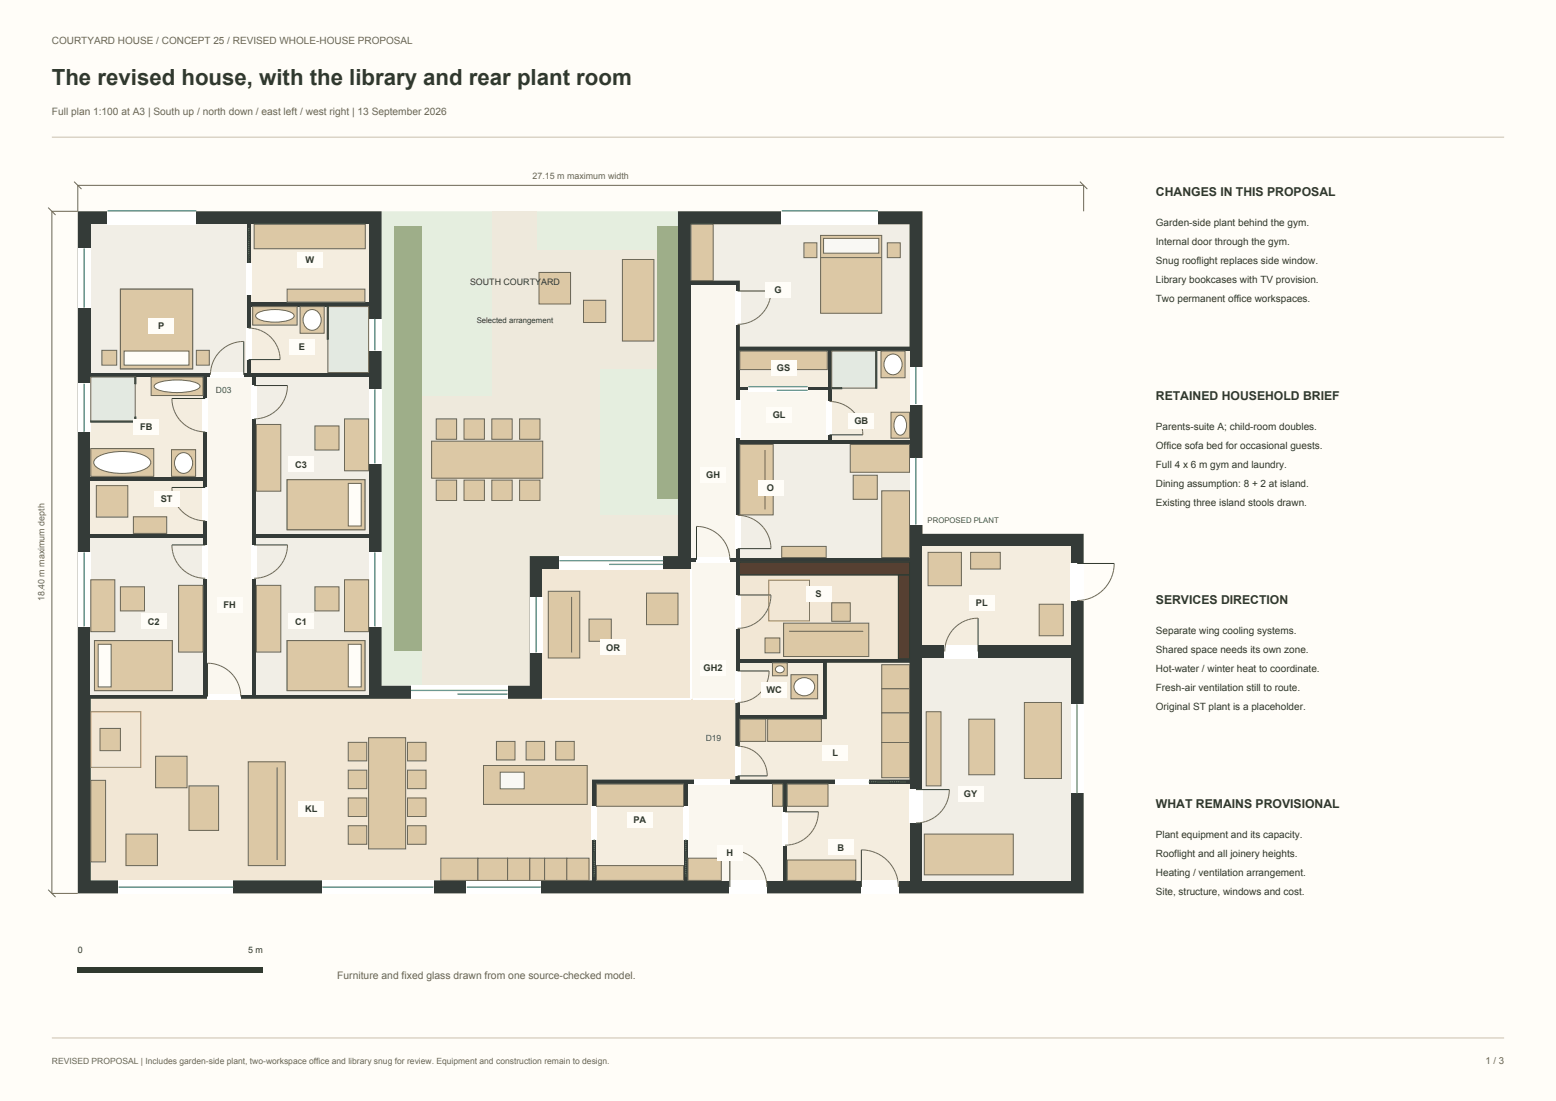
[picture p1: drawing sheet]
<svg xmlns="http://www.w3.org/2000/svg" width="420mm" height="297mm" viewBox="0 0 420 297" stroke-linecap="round" stroke-linejoin="round" font-family="sans-serif">
<path d="M0 0h420v297h-420z" fill-rule="evenodd" fill="#fffdf8"/>
<path d="M14 37h392M14 280h392" fill="none" stroke="#c9c0af" stroke-width=".27"/>
<path d="M103 57h80v93h-40v35h-40z" fill-rule="evenodd" fill="#e5eedf"/>
<g fill="#eee9dc">
<path d="M114 107h48v43h-48z" fill-rule="evenodd"/>
<path d="M114 150h29v35h-29z" fill-rule="evenodd"/>
<path d="M143 139h40v11h-40z" fill-rule="evenodd"/>
<path d="M142 67.5h35.5v32h-35.5z" fill-rule="evenodd"/>
<path d="M150 99.5h12v7.5h-12z" fill-rule="evenodd"/>
<path d="M133 57h12v50h-12z" fill-rule="evenodd"/>
<path d="M133 94.5h29v12.5h-29z" fill-rule="evenodd"/>
</g>
<g fill="#9eae89">
<path d="M106.5 61h7.5v114.5h-7.5z" fill-rule="evenodd"/>
<path d="M177.5 61h5.5v73.5h-5.5z" fill-rule="evenodd"/>
</g>
<g fill="#dcc8a5" stroke="#6a6656" stroke-width=".27">
<path d="M116.5 119h30v10h-30z" fill-rule="evenodd"/>
<path d="M117.7 113h5.5v5.5h-5.5z" fill-rule="evenodd"/>
<path d="M117.7 129.5h5.5v5.5h-5.5z" fill-rule="evenodd"/>
<path d="M125.3 113h5.5v5.5h-5.5z" fill-rule="evenodd"/>
<path d="M125.3 129.5h5.5v5.5h-5.5z" fill-rule="evenodd"/>
<path d="M132.7 113h5.5v5.5h-5.5z" fill-rule="evenodd"/>
<path d="M132.7 129.5h5.5v5.5h-5.5z" fill-rule="evenodd"/>
<path d="M140.3 113h5.5v5.5h-5.5z" fill-rule="evenodd"/>
<path d="M140.3 129.5h5.5v5.5h-5.5z" fill-rule="evenodd"/>
<path d="M168 70h8.5v22h-8.5z" fill-rule="evenodd"/>
<path d="M145.5 73.5h8.5v8.5h-8.5z" fill-rule="evenodd"/>
<path d="M157.5 81h6v6h-6z" fill-rule="evenodd"/>
</g>
<path d="M21 57h82v128h40v-35h40v-93h66v87h43.5v97h-271.5z" fill-rule="evenodd" fill="#343b38"/>
<path d="M24.5 60.5h42v40h-42z" fill-rule="evenodd" fill="#f1eee6"/>
<g fill="#f4eddf">
<path d="M67.7 60.5h31.8v21h-31.8z" fill-rule="evenodd"/>
<path d="M67.7 82.7h31.8v17.8h-31.8z" fill-rule="evenodd"/>
<path d="M24.5 101.7h30.3v26.8h-30.3z" fill-rule="evenodd"/>
<path d="M24.5 129.7h30.3v14.2h-30.3z" fill-rule="evenodd"/>
</g>
<g fill="#f1eee6">
<path d="M69.2 101.7h30.3v42.2h-30.3z" fill-rule="evenodd"/>
<path d="M24.5 145.1h30.3v42.2h-30.3z" fill-rule="evenodd"/>
<path d="M69.2 145.1h30.3v42.2h-30.3z" fill-rule="evenodd"/>
</g>
<path d="M56 101.7h12v85.6h-12z" fill-rule="evenodd" fill="#faf7ef"/>
<path d="M186.5 60.5h59v33h-45.8v-17.8h-13.2z" fill-rule="evenodd" fill="#f1eee6"/>
<g fill="#f4eddf">
<path d="M199.7 94.7h23.6v9.5h-23.6z" fill-rule="evenodd"/>
<path d="M224.5 94.7h21v24h-21z" fill-rule="evenodd"/>
</g>
<path d="M199.7 105.4h23.6v13.3h-23.6z" fill-rule="evenodd" fill="#faf7ef"/>
<path d="M199.7 119.9h45.8v30.5h-45.8z" fill-rule="evenodd" fill="#f1eee6"/>
<path d="M199.7 151.6h45.8v26h-45.8z" fill-rule="evenodd" fill="#f2e7d5"/>
<path d="M186.5 76.9h12v73.5h-12z" fill-rule="evenodd" fill="#faf7ef"/>
<g fill="#f4eddf">
<path d="M161 211.5h23.5v26h-23.5z" fill-rule="evenodd"/>
<path d="M199.7 194h23.5v-15.2h22.3v31.5h-45.8z" fill-rule="evenodd"/>
<path d="M212.5 211.5h33v26h-33z" fill-rule="evenodd"/>
</g>
<path d="M185.7 211.5h25.6v26h-25.6z" fill-rule="evenodd" fill="#faf7ef"/>
<path d="M199.7 178.8h22.3v14h-22.3z" fill-rule="evenodd" fill="#f4eddf"/>
<path d="M146.5 153.5h40v35h-40z" fill-rule="evenodd" fill="#f2e7d5"/>
<path d="M249 177.5h40v60h-40z" fill-rule="evenodd" fill="#f1eee6"/>
<path d="M24.5 188.5h174v21.8h-38.7v27.2h-135.3z" fill-rule="evenodd" fill="#f2e7d5"/>
<path d="M186.5 151.6h12v36.9h-12z" fill-rule="evenodd" fill="#faf7ef"/>
<path d="M249 147.5h40v26.5h-40z" fill-rule="evenodd" fill="#f4eddf"/>
<path d="M56.8 100.4h9v1.4h-9z" fill-rule="evenodd" fill="#fff"/>
<path d="M65.8 92.1v9" fill="none" stroke="#30392f" stroke-width=".27"/>
<path d="M65.8 92.1a9 9 0 0 0-9 9" fill="none" stroke="#6a6656" stroke-width=".27"/>
<path d="M66.4 71h1.4v8.5h-1.4z" fill-rule="evenodd" fill="#fff"/>
<path d="M67.1 61.5v9.5" fill="none" stroke="#168271" stroke-width=".4" stroke-dasharray=".4 .2" stroke-linecap="butt"/>
<path d="M66.4 88.5h1.4v8.5h-1.4z" fill-rule="evenodd" fill="#fff"/>
<path d="M67.1 97h8.5" fill="none" stroke="#30392f" stroke-width=".27"/>
<path d="M67.1 88.5a8.5 8.5 0 0 1 8.5 8.5" fill="none" stroke="#6a6656" stroke-width=".27"/>
<path d="M54.7 107.5h1.4v9h-1.4z" fill-rule="evenodd" fill="#fff"/>
<path d="M46.4 107.5h9" fill="none" stroke="#30392f" stroke-width=".27"/>
<path d="M46.4 107.5a9 9 0 0 0 9 9" fill="none" stroke="#6a6656" stroke-width=".27"/>
<path d="M54.7 131.5h1.4v9h-1.4z" fill-rule="evenodd" fill="#fff"/>
<path d="M46.4 131.5h9" fill="none" stroke="#30392f" stroke-width=".27"/>
<path d="M46.4 131.5a9 9 0 0 0 9 9" fill="none" stroke="#6a6656" stroke-width=".27"/>
<path d="M67.9 104h1.4v9h-1.4z" fill-rule="evenodd" fill="#fff"/>
<path d="M68.6 104h9" fill="none" stroke="#30392f" stroke-width=".27"/>
<path d="M77.6 104a9 9 0 0 1-9 9" fill="none" stroke="#6a6656" stroke-width=".27"/>
<path d="M54.7 147h1.4v9h-1.4z" fill-rule="evenodd" fill="#fff"/>
<path d="M46.4 147h9" fill="none" stroke="#30392f" stroke-width=".27"/>
<path d="M46.4 147a9 9 0 0 0 9 9" fill="none" stroke="#6a6656" stroke-width=".27"/>
<path d="M67.9 147h1.4v9h-1.4z" fill-rule="evenodd" fill="#fff"/>
<path d="M68.6 147h9" fill="none" stroke="#30392f" stroke-width=".27"/>
<path d="M77.6 147a9 9 0 0 1-9 9" fill="none" stroke="#6a6656" stroke-width=".27"/>
<path d="M56 187.2h9v1.4h-9z" fill-rule="evenodd" fill="#fff"/>
<path d="M56 178.9v9" fill="none" stroke="#30392f" stroke-width=".27"/>
<path d="M56 178.9a9 9 0 0 1 9 9" fill="none" stroke="#6a6656" stroke-width=".27"/>
<path d="M198.4 78.5h1.4v9h-1.4z" fill-rule="evenodd" fill="#fff"/>
<path d="M199.1 78.5h9" fill="none" stroke="#30392f" stroke-width=".27"/>
<path d="M208.1 78.5a9 9 0 0 1-9 9" fill="none" stroke="#6a6656" stroke-width=".27"/>
<g fill="#fff">
<path d="M198.4 108h1.4v10h-1.4z" fill-rule="evenodd"/>
<path d="M202 104.1h16v1.4h-16z" fill-rule="evenodd"/>
</g>
<path d="M202 104.3h16M209.7 105.3h8.3" fill="none" stroke="#498780" stroke-width=".35"/>
<path d="M223.2 108.3h1.4v9h-1.4z" fill-rule="evenodd" fill="#fff"/>
<path d="M223.9 117.3h9" fill="none" stroke="#30392f" stroke-width=".27"/>
<path d="M223.9 108.3a9 9 0 0 1 9 9" fill="none" stroke="#6a6656" stroke-width=".27"/>
<path d="M198.4 139h1.4v9h-1.4z" fill-rule="evenodd" fill="#fff"/>
<path d="M199.1 148h9" fill="none" stroke="#30392f" stroke-width=".27"/>
<path d="M199.1 139a9 9 0 0 1 9 9" fill="none" stroke="#6a6656" stroke-width=".27"/>
<path d="M198.4 160.5h1.4v9h-1.4z" fill-rule="evenodd" fill="#fff"/>
<path d="M199.1 160.5h9" fill="none" stroke="#30392f" stroke-width=".27"/>
<path d="M208.1 160.5a9 9 0 0 1-9 9" fill="none" stroke="#6a6656" stroke-width=".27"/>
<g fill="#fff">
<path d="M187 188.3h11v.3h-11z" fill-rule="evenodd"/>
<path d="M159.7 217.5h1.4v9h-1.4z" fill-rule="evenodd"/>
</g>
<path d="M160.4 226.5v10" fill="none" stroke="#168271" stroke-width=".4" stroke-dasharray=".4 .2" stroke-linecap="butt"/>
<path d="M184.4 217.5h1.4v9h-1.4z" fill-rule="evenodd" fill="#fff"/>
<path d="M185.1 226.5v10" fill="none" stroke="#168271" stroke-width=".4" stroke-dasharray=".4 .2" stroke-linecap="butt"/>
<path d="M225.5 210.2h9v1.4h-9z" fill-rule="evenodd" fill="#fff"/>
<path d="M234.5 210.9h10" fill="none" stroke="#168271" stroke-width=".4" stroke-dasharray=".4 .2" stroke-linecap="butt"/>
<path d="M211.2 219h1.4v9h-1.4z" fill-rule="evenodd" fill="#fff"/>
<path d="M211.9 219h9" fill="none" stroke="#30392f" stroke-width=".27"/>
<path d="M220.9 219a9 9 0 0 1-9 9" fill="none" stroke="#6a6656" stroke-width=".27"/>
<g fill="#fff">
<path d="M187.5 210.2h9.5v1.4h-9.5z" fill-rule="evenodd"/>
<path d="M198.4 181h1.4v8.5h-1.4z" fill-rule="evenodd"/>
</g>
<path d="M199.1 181h8.5" fill="none" stroke="#30392f" stroke-width=".27"/>
<path d="M207.6 181a8.5 8.5 0 0 1-8.5 8.5" fill="none" stroke="#6a6656" stroke-width=".27"/>
<path d="M197 237.4h10v3.7h-10z" fill-rule="evenodd" fill="#fff"/>
<path d="M197 229.3v9.9" fill="none" stroke="#30392f" stroke-width=".27"/>
<path d="M197 229.3a10 10 0 0 1 10 9.9" fill="none" stroke="#6a6656" stroke-width=".27"/>
<path d="M232.5 237.4h10v3.7h-10z" fill-rule="evenodd" fill="#fff"/>
<path d="M232.5 229.3v9.9" fill="none" stroke="#30392f" stroke-width=".27"/>
<path d="M232.5 229.3a10 10 0 0 1 10 9.9" fill="none" stroke="#6a6656" stroke-width=".27"/>
<path d="M111 184.9h26v3.7h-26z" fill-rule="evenodd" fill="#fff"/>
<path d="M111 186.3h26M123.5 187.2h13.5" fill="none" stroke="#498780" stroke-width=".35"/>
<g fill="#fff">
<path d="M146.5 188.3h40v.3h-40z" fill-rule="evenodd"/>
<path d="M186.3 153.5h.3v35h-.3z" fill-rule="evenodd"/>
<path d="M151 149.9h28v3.7h-28z" fill-rule="evenodd"/>
</g>
<path d="M151 151.3h28M164.4 152.2h14.6" fill="none" stroke="#498780" stroke-width=".35"/>
<path d="M245.4 213h3.7v9h-3.7z" fill-rule="evenodd" fill="#fff"/>
<path d="M247.2 213h9.1" fill="none" stroke="#30392f" stroke-width=".27"/>
<path d="M256.3 213a9 9 0 0 1-9.1 9" fill="none" stroke="#6a6656" stroke-width=".27"/>
<path d="M188 150.3h9v1.4h-9z" fill-rule="evenodd" fill="#fff"/>
<path d="M188 142v9" fill="none" stroke="#30392f" stroke-width=".27"/>
<path d="M188 142a9 9 0 0 1 9 9" fill="none" stroke="#6a6656" stroke-width=".27"/>
<path d="M198.4 201.3h1.4v8h-1.4z" fill-rule="evenodd" fill="#fff"/>
<path d="M199.1 209.3h8" fill="none" stroke="#30392f" stroke-width=".27"/>
<path d="M199.1 201.3a8 8 0 0 1 8 8" fill="none" stroke="#6a6656" stroke-width=".27"/>
<path d="M255 173.9h9v3.7h-9z" fill-rule="evenodd" fill="#fff"/>
<path d="M264 166.8v8.9" fill="none" stroke="#30392f" stroke-width=".27"/>
<path d="M264 166.8a9 9 0 0 0-9 8.9" fill="none" stroke="#6a6656" stroke-width=".27"/>
<path d="M288.9 152h3.7v10h-3.7z" fill-rule="evenodd" fill="#fff"/>
<path d="M290.7 152h10.1" fill="none" stroke="#30392f" stroke-width=".27"/>
<path d="M300.8 152a10 10 0 0 1-10.1 10" fill="none" stroke="#6a6656" stroke-width=".27"/>
<path d="M29 56.9h24v3.6h-24z" fill-rule="evenodd" fill="#fff"/>
<path d="M29 56.9h24" fill="none" stroke="#498780" stroke-width=".35"/>
<path d="M21 67h3.5v16h-3.5z" fill-rule="evenodd" fill="#fff"/>
<path d="M22.7 67v16" fill="none" stroke="#498780" stroke-width=".35"/>
<path d="M99.5 86h3.5v8.5h-3.5z" fill-rule="evenodd" fill="#fff"/>
<path d="M101.2 86v8.5" fill="none" stroke="#498780" stroke-width=".35"/>
<path d="M21 103.5h3.5v13h-3.5z" fill-rule="evenodd" fill="#fff"/>
<path d="M22.7 103.5v13" fill="none" stroke="#498780" stroke-width=".35"/>
<path d="M21 149h3.5v20h-3.5z" fill-rule="evenodd" fill="#fff"/>
<path d="M22.7 149v20" fill="none" stroke="#498780" stroke-width=".35"/>
<path d="M99.5 105h3.5v20h-3.5z" fill-rule="evenodd" fill="#fff"/>
<path d="M101.2 105v20" fill="none" stroke="#498780" stroke-width=".35"/>
<path d="M99.5 149h3.5v20h-3.5z" fill-rule="evenodd" fill="#fff"/>
<path d="M101.2 149v20" fill="none" stroke="#498780" stroke-width=".35"/>
<path d="M211 56.9h26v3.6h-26z" fill-rule="evenodd" fill="#fff"/>
<path d="M211 56.9h26" fill="none" stroke="#498780" stroke-width=".35"/>
<path d="M245.5 99h3.5v10h-3.5z" fill-rule="evenodd" fill="#fff"/>
<path d="M247.2 99v10" fill="none" stroke="#498780" stroke-width=".35"/>
<path d="M245.5 123.5h3.5v18h-3.5z" fill-rule="evenodd" fill="#fff"/>
<path d="M247.2 123.5v18" fill="none" stroke="#498780" stroke-width=".35"/>
<path d="M289 190h3.5v24h-3.5z" fill-rule="evenodd" fill="#fff"/>
<path d="M290.7 190v24" fill="none" stroke="#498780" stroke-width=".35"/>
<path d="M143 161h3.5v15h-3.5z" fill-rule="evenodd" fill="#fff"/>
<path d="M144.7 161v15" fill="none" stroke="#498780" stroke-width=".35"/>
<path d="M32 237.5h31v3.6h-31z" fill-rule="evenodd" fill="#fff"/>
<path d="M32 239.3h31" fill="none" stroke="#498780" stroke-width=".35"/>
<path d="M87 237.5h30v3.6h-30z" fill-rule="evenodd" fill="#fff"/>
<path d="M87 239.3h30" fill="none" stroke="#498780" stroke-width=".35"/>
<path d="M126 237.5h20v3.6h-20z" fill-rule="evenodd" fill="#fff"/>
<path d="M126 239.3h20" fill="none" stroke="#498780" stroke-width=".35"/>
<path d="M213.5 182h7.2v6.5h-7.2z" fill-rule="evenodd" fill="#dcc8a5" stroke="#6a6656" stroke-width=".27"/>
<path d="M214.9 183.7a2.8 2.8 0 0 1 3.2-.7 2.8 2.8 0 0 1 1.7 2.8 2.86 2.86 0 0 1-3 1.9 2.86 2.86 0 0 1-2.5-2.5l.1-.5z" fill-rule="evenodd" fill="#fff" stroke="#6a6656" stroke-width=".27"/>
<path d="M208.5 178.8h4v3.5h-4z" fill-rule="evenodd" fill="#dcc8a5" stroke="#6a6656" stroke-width=".27"/>
<path d="M209.5 180a1.12 1.12 0 0 1 1.5-.4 1.12 1.12 0 0 1 .5 1.5 1.12 1.12 0 0 1-1.5 .4 1.12 1.12 0 0 1-.5-1.5z" fill-rule="evenodd" fill="#fff" stroke="#6a6656" stroke-width=".27"/>
<g fill="#dcc8a5" stroke="#6a6656" stroke-width=".27">
<path d="M24.5 210.5h4v22h-4z" fill-rule="evenodd"/>
<path d="M27 196.5h5.5v6h-5.5z" fill-rule="evenodd"/>
<path d="M67 205.5h10v28h-10z" fill-rule="evenodd"/>
</g>
<path d="M74.8 207v25" fill="none" stroke="#6a6656" stroke-width=".27"/>
<g fill="#dcc8a5" stroke="#6a6656" stroke-width=".27">
<path d="M42 204h8.5v8.5h-8.5z" fill-rule="evenodd"/>
<path d="M34 225h8.5v8.5h-8.5z" fill-rule="evenodd"/>
<path d="M51 212h8v12h-8z" fill-rule="evenodd"/>
<path d="M99.5 199h10v30h-10z" fill-rule="evenodd"/>
<path d="M94 200.3h5v5h-5z" fill-rule="evenodd"/>
<path d="M110 200.3h5v5h-5z" fill-rule="evenodd"/>
<path d="M94 207.8h5v5h-5z" fill-rule="evenodd"/>
<path d="M110 207.8h5v5h-5z" fill-rule="evenodd"/>
<path d="M94 215.2h5v5h-5z" fill-rule="evenodd"/>
<path d="M110 215.2h5v5h-5z" fill-rule="evenodd"/>
<path d="M94 222.8h5v5h-5z" fill-rule="evenodd"/>
<path d="M110 222.8h5v5h-5z" fill-rule="evenodd"/>
<path d="M130.5 206.5h28v10.5h-28z" fill-rule="evenodd"/>
</g>
<path d="M135 208.3h6.5v4.5h-6.5z" fill-rule="evenodd" fill="#f9f8f4" stroke="#6a6656" stroke-width=".27"/>
<g fill="#dcc8a5" stroke="#6a6656" stroke-width=".27">
<path d="M134 200h5v5h-5z" fill-rule="evenodd"/>
<path d="M142 200h5v5h-5z" fill-rule="evenodd"/>
<path d="M150 200h5v5h-5z" fill-rule="evenodd"/>
<path d="M119 231.5h10v6h-10z" fill-rule="evenodd"/>
<path d="M129 231.5h8v6h-8z" fill-rule="evenodd"/>
<path d="M137 231.5h6v6h-6z" fill-rule="evenodd"/>
<path d="M143 231.5h4v6h-4z" fill-rule="evenodd"/>
<path d="M147 231.5h6v6h-6z" fill-rule="evenodd"/>
<path d="M153 231.5h6v6h-6z" fill-rule="evenodd"/>
<path d="M148 159.5h8.5v18h-8.5z" fill-rule="evenodd"/>
</g>
<path d="M154.3 161v15" fill="none" stroke="#6a6656" stroke-width=".27"/>
<g fill="#dcc8a5" stroke="#6a6656" stroke-width=".27">
<path d="M159 167h6v6h-6z" fill-rule="evenodd"/>
<path d="M174.5 160h8.5v8.5h-8.5z" fill-rule="evenodd"/>
<path d="M212.5 211.5h11v6h-11z" fill-rule="evenodd"/>
<path d="M212.5 232h18.5v5.5h-18.5z" fill-rule="evenodd"/>
<path d="M185.7 231.5h9v6h-9z" fill-rule="evenodd"/>
<path d="M208.5 211.5h2.8v6h-2.8z" fill-rule="evenodd"/>
<path d="M161 211.5h23.5v6h-23.5z" fill-rule="evenodd"/>
<path d="M161 233.5h23.5v4h-23.5z" fill-rule="evenodd"/>
<path d="M238 179.3h7.5v6.5h-7.5z" fill-rule="evenodd"/>
<path d="M238 185.8h7.5v6.5h-7.5z" fill-rule="evenodd"/>
<path d="M238 192.3h7.5v8h-7.5z" fill-rule="evenodd"/>
<path d="M238 200.3h7.5v9.5h-7.5z" fill-rule="evenodd"/>
<path d="M199.7 194h7v6h-7z" fill-rule="evenodd"/>
<path d="M207.2 194h14.5v6h-14.5z" fill-rule="evenodd"/>
<path d="M32.5 78h19.5v21.5h-19.5z" fill-rule="evenodd"/>
</g>
<path d="M33.3 78.8h17.9v4h-17.9z" fill-rule="evenodd" fill="#f9f8f4" stroke="#6a6656" stroke-width=".27"/>
<path d="M32.5 84h19.5" fill="none" stroke="#6a6656" stroke-width=".27"/>
<g fill="#dcc8a5" stroke="#6a6656" stroke-width=".27">
<path d="M27.5 94.5h4v4h-4z" fill-rule="evenodd"/>
<path d="M53 94.5h3.5v4h-3.5z" fill-rule="evenodd"/>
<path d="M68.6 60.5h30v6.6h-30z" fill-rule="evenodd"/>
<path d="M77.5 78h21v3.5h-21z" fill-rule="evenodd"/>
<path d="M68.2 82.7h12v5h-12z" fill-rule="evenodd"/>
</g>
<path d="M69.4 84.5a11.6 11.6 0 0 1 9.6 0l.4 .7a3.4 3.4 0 0 1-3.2 1.6 11.1 11.1 0 0 1-6.8-.9l-.4-.7z" fill-rule="evenodd" fill="#fff" stroke="#6a6656" stroke-width=".27"/>
<path d="M81 82.7h6.5v7.2h-6.5z" fill-rule="evenodd" fill="#dcc8a5" stroke="#6a6656" stroke-width=".27"/>
<path d="M82.7 84.1a2.58 2.58 0 0 1 3.3 .2 2.58 2.58 0 0 1 .5 3.2 2.42 2.42 0 0 1-2.9 1.5 2.42 2.42 0 0 1-1.8-2.7 2.96 2.96 0 0 1 .9-2.2z" fill-rule="evenodd" fill="#fff" stroke="#6a6656" stroke-width=".27"/>
<g fill="#dcc8a5" stroke="#6a6656" stroke-width=".27">
<path d="M88.3 82.7h.3v8.8h-.3z" fill-rule="evenodd"/>
<path d="M77.5 172.8h21v13.5h-21z" fill-rule="evenodd"/>
</g>
<path d="M78.3 173.6h19.4v4h-19.4z" fill-rule="evenodd" fill="#f9f8f4" stroke="#6a6656" stroke-width=".27"/>
<path d="M77.5 178.8h21" fill="none" stroke="#6a6656" stroke-width=".27"/>
<g fill="#dcc8a5" stroke="#6a6656" stroke-width=".27">
<path d="M69.2 157.9h6.6v18h-6.6z" fill-rule="evenodd"/>
<path d="M93 156.4h6.5v14h-6.5z" fill-rule="evenodd"/>
<path d="M85 158.3h6.5v6.5h-6.5z" fill-rule="evenodd"/>
<path d="M25.5 172.8h21v13.5h-21z" fill-rule="evenodd"/>
</g>
<path d="M26.3 173.6h19.4v4h-19.4z" fill-rule="evenodd" fill="#f9f8f4" stroke="#6a6656" stroke-width=".27"/>
<path d="M25.5 178.8h21" fill="none" stroke="#6a6656" stroke-width=".27"/>
<g fill="#dcc8a5" stroke="#6a6656" stroke-width=".27">
<path d="M48.2 157.9h6.6v18h-6.6z" fill-rule="evenodd"/>
<path d="M24.5 156.4h6.5v14h-6.5z" fill-rule="evenodd"/>
<path d="M32.5 158.3h6.5v6.5h-6.5z" fill-rule="evenodd"/>
<path d="M77.5 129.4h21v13.5h-21z" fill-rule="evenodd"/>
</g>
<path d="M78.3 130.2h19.4v4h-19.4z" fill-rule="evenodd" fill="#f9f8f4" stroke="#6a6656" stroke-width=".27"/>
<path d="M77.5 135.4h21" fill="none" stroke="#6a6656" stroke-width=".27"/>
<g fill="#dcc8a5" stroke="#6a6656" stroke-width=".27">
<path d="M69.2 114.5h6.6v18h-6.6z" fill-rule="evenodd"/>
<path d="M93 113h6.5v14h-6.5z" fill-rule="evenodd"/>
<path d="M85 114.9h6.5v6.5h-6.5z" fill-rule="evenodd"/>
<path d="M24.5 121h17v7.5h-17z" fill-rule="evenodd"/>
</g>
<path d="M25.7 123.8a10.8 10.8 0 0 1 7.3-2 10.8 10.8 0 0 1 7.3 2 1.68 1.68 0 0 1-1.1 2.7 16 16 0 0 1-13-.4 1.47 1.47 0 0 1-.5-2.3z" fill-rule="evenodd" fill="#fff" stroke="#6a6656" stroke-width=".27"/>
<path d="M40.8 101.7h14v5h-14z" fill-rule="evenodd" fill="#dcc8a5" stroke="#6a6656" stroke-width=".27"/>
<path d="M41.7 103.9a9.3 9.3 0 0 1 6.1-1.4 9.3 9.3 0 0 1 6.1 1.4l.1 .3a3.4 3.4 0 0 1-3.1 1.5 15.6 15.6 0 0 1-8.9-.9l-.4-.6z" fill-rule="evenodd" fill="#fff" stroke="#6a6656" stroke-width=".27"/>
<path d="M46.3 121.3h6.5v7.2h-6.5z" fill-rule="evenodd" fill="#dcc8a5" stroke="#6a6656" stroke-width=".27"/>
<path d="M48 122.7a2.58 2.58 0 0 1 3.3 .2 2.58 2.58 0 0 1 .5 3.2 2.42 2.42 0 0 1-2.9 1.5 2.42 2.42 0 0 1-1.8-2.7 2.96 2.96 0 0 1 .9-2.2z" fill-rule="evenodd" fill="#fff" stroke="#6a6656" stroke-width=".27"/>
<g fill="#dcc8a5" stroke="#6a6656" stroke-width=".27">
<path d="M36.4 101.7h.3v1.8h-.3z" fill-rule="evenodd"/>
<path d="M36.4 112.5h.3v1.2h-.3z" fill-rule="evenodd"/>
<path d="M24.5 113.5h11.8v.3h-11.8z" fill-rule="evenodd"/>
<path d="M26 131h8.5v8.5h-8.5z" fill-rule="evenodd"/>
<path d="M36 139.4h9v4.5h-9z" fill-rule="evenodd"/>
<path d="M221.5 63.5h16.5v21h-16.5z" fill-rule="evenodd"/>
</g>
<path d="M222.3 64.3h14.9v4h-14.9z" fill-rule="evenodd" fill="#f9f8f4" stroke="#6a6656" stroke-width=".27"/>
<path d="M221.5 69.5h16.5" fill="none" stroke="#6a6656" stroke-width=".27"/>
<g fill="#dcc8a5" stroke="#6a6656" stroke-width=".27">
<path d="M217 65.5h3.5v4h-3.5z" fill-rule="evenodd"/>
<path d="M239.5 65.5h3.5v4h-3.5z" fill-rule="evenodd"/>
<path d="M186.5 60.5h6v15.2h-6z" fill-rule="evenodd"/>
<path d="M199.7 94.7h23.6v5h-23.6z" fill-rule="evenodd"/>
<path d="M237.8 94.7h6.5v7.2h-6.5z" fill-rule="evenodd"/>
</g>
<path d="M239.5 96.1a2.58 2.58 0 0 1 3.3 .2 2.58 2.58 0 0 1 .5 3.2 2.42 2.42 0 0 1-2.9 1.5 2.42 2.42 0 0 1-1.8-2.7 2.96 2.96 0 0 1 .9-2.2z" fill-rule="evenodd" fill="#fff" stroke="#6a6656" stroke-width=".27"/>
<path d="M240.5 111.2h5v7h-5z" fill-rule="evenodd" fill="#dcc8a5" stroke="#6a6656" stroke-width=".27"/>
<path d="M242.1 112.4a1.42 1.42 0 0 1 2.4 .9 2.92 2.92 0 0 1-1.5 4.1 2.92 2.92 0 0 1-1.5-4.1z" fill-rule="evenodd" fill="#fff" stroke="#6a6656" stroke-width=".27"/>
<g fill="#dcc8a5" stroke="#6a6656" stroke-width=".27">
<path d="M236.4 94.7h.3v10h-.3z" fill-rule="evenodd"/>
<path d="M224.5 104.5h2.7v.3h-2.7z" fill-rule="evenodd"/>
<path d="M249.5 225h24v11h-24z" fill-rule="evenodd"/>
<path d="M261.5 194h7v15h-7z" fill-rule="evenodd"/>
<path d="M276.5 189.5h10v20.5h-10z" fill-rule="evenodd"/>
<path d="M250 192h4v20h-4z" fill-rule="evenodd"/>
<path d="M250.5 149h9v9h-9z" fill-rule="evenodd"/>
<path d="M280.5 163h6.5v8.5h-6.5z" fill-rule="evenodd"/>
<path d="M262 149h8v4.5h-8z" fill-rule="evenodd"/>
<path d="M229.5 119.9h16v7.5h-16z" fill-rule="evenodd"/>
<path d="M238 132.4h7.5v18h-7.5z" fill-rule="evenodd"/>
<path d="M199.7 119.9h9v19h-9z" fill-rule="evenodd"/>
</g>
<path d="M206.5 121.4v16" fill="none" stroke="#6a6656" stroke-width=".27"/>
<g fill="#dcc8a5" stroke="#6a6656" stroke-width=".27">
<path d="M211 147.4h12v3h-12z" fill-rule="evenodd"/>
<path d="M230.3 128.2h6.5v6.5h-6.5z" fill-rule="evenodd"/>
<path d="M199.7 151.6h45.8v3.5h-45.8z" fill-rule="evenodd"/>
<path d="M242.5 155.1h3v22.5h-3z" fill-rule="evenodd"/>
<path d="M211.5 168.1h23v9h-23z" fill-rule="evenodd"/>
</g>
<path d="M213 170.3h20" fill="none" stroke="#6a6656" stroke-width=".27"/>
<g fill="#dcc8a5" stroke="#6a6656" stroke-width=".27">
<path d="M224.5 162.6h5v5h-5z" fill-rule="evenodd"/>
<path d="M206.5 172.1h4v4h-4z" fill-rule="evenodd"/>
</g>
<g fill="#e3e9e1" stroke="#6a6656" stroke-width=".27">
<path d="M24.5 101.7h12v12h-12z" fill-rule="evenodd"/>
<path d="M88.5 82.7h11v17.8h-11z" fill-rule="evenodd"/>
<path d="M224.5 94.7h12v10h-12z" fill-rule="evenodd"/>
</g>
<path d="M32.5 78h19.5v21.5h-19.5z" fill-rule="evenodd" fill="#dcc8a5" stroke="#6a6656" stroke-width=".27"/>
<path d="M33.5 94.7h17.5v3.8h-17.5z" fill-rule="evenodd" fill="#fffdf8" stroke="#6a6656" stroke-width=".27"/>
<path d="M88.3 82.7h.3v8.8h-.3z" fill-rule="evenodd" fill="#376248" stroke="#376248" stroke-width=".27"/>
<path d="M77.5 172.8h21v13.5h-21z" fill-rule="evenodd" fill="#dcc8a5" stroke="#6a6656" stroke-width=".27"/>
<path d="M94 173.8h3.5v11.5h-3.5z" fill-rule="evenodd" fill="#fffdf8" stroke="#6a6656" stroke-width=".27"/>
<path d="M25.5 172.8h21v13.5h-21z" fill-rule="evenodd" fill="#dcc8a5" stroke="#6a6656" stroke-width=".27"/>
<path d="M26.5 173.8h3.5v11.5h-3.5z" fill-rule="evenodd" fill="#fffdf8" stroke="#6a6656" stroke-width=".27"/>
<path d="M77.5 129.4h21v13.5h-21z" fill-rule="evenodd" fill="#dcc8a5" stroke="#6a6656" stroke-width=".27"/>
<path d="M94 130.4h3.5v11.5h-3.5z" fill-rule="evenodd" fill="#fffdf8" stroke="#6a6656" stroke-width=".27"/>
<g fill="#376248" stroke="#376248" stroke-width=".27">
<path d="M36.4 101.7h.3v1.8h-.3z" fill-rule="evenodd"/>
<path d="M36.4 112.5h.3v1.2h-.3z" fill-rule="evenodd"/>
<path d="M24.5 113.5h11.8v.3h-11.8z" fill-rule="evenodd"/>
<path d="M236.4 94.7h.3v10h-.3z" fill-rule="evenodd"/>
<path d="M224.5 104.5h2.7v.3h-2.7z" fill-rule="evenodd"/>
</g>
<path d="M24.5 192h13.5v15h-13.5z" fill="none" stroke="#af743b" stroke-width=".27"/>
<g fill="#564032" stroke="#30392f" stroke-width=".27">
<path d="M199.7 151.6h45.8v3.5h-45.8z" fill-rule="evenodd"/>
<path d="M242.5 155.1h3v22.5h-3z" fill-rule="evenodd"/>
</g>
<path d="M207.5 156.5h11v11h-11z" fill="none" stroke="#af743b" stroke-width=".27"/>
<g fill="#fffdf8">
<path d="M40 85.8h7v4.2h-7z" fill-rule="evenodd"/>
<path d="M80.1 68h7v4.2h-7z" fill-rule="evenodd"/>
<path d="M78 91.5h7v4.2h-7z" fill-rule="evenodd"/>
<path d="M36 113h7v4.2h-7z" fill-rule="evenodd"/>
<path d="M41.5 132.5h7v4.2h-7z" fill-rule="evenodd"/>
<path d="M77.8 123.2h7v4.2h-7z" fill-rule="evenodd"/>
<path d="M38 165.5h7v4.2h-7z" fill-rule="evenodd"/>
<path d="M77.8 165.5h7v4.2h-7z" fill-rule="evenodd"/>
<path d="M58.5 161h7v4.2h-7z" fill-rule="evenodd"/>
<path d="M206.5 76h7v4.2h-7z" fill-rule="evenodd"/>
<path d="M208 97.1h7v4.2h-7z" fill-rule="evenodd"/>
<path d="M229 111.5h7v4.2h-7z" fill-rule="evenodd"/>
<path d="M206.8 109.8h7v4.2h-7z" fill-rule="evenodd"/>
<path d="M204.5 129.5h7v4.2h-7z" fill-rule="evenodd"/>
<path d="M217.5 158h7v4.2h-7z" fill-rule="evenodd"/>
<path d="M189 126h7v4.2h-7z" fill-rule="evenodd"/>
<path d="M169.2 219h7v4.2h-7z" fill-rule="evenodd"/>
<path d="M222 201h7v4.2h-7z" fill-rule="evenodd"/>
<path d="M223.5 226.5h7v4.2h-7z" fill-rule="evenodd"/>
<path d="M193.5 228h7v4.2h-7z" fill-rule="evenodd"/>
<path d="M205.5 184h7v4.2h-7z" fill-rule="evenodd"/>
<path d="M162 172.5h7v4.2h-7z" fill-rule="evenodd"/>
<path d="M258.5 212h7v4.2h-7z" fill-rule="evenodd"/>
<path d="M80.5 216h7v4.2h-7z" fill-rule="evenodd"/>
<path d="M189 178h7v4.2h-7z" fill-rule="evenodd"/>
<path d="M261.5 160.5h7v4.2h-7z" fill-rule="evenodd"/>
</g>
<path d="M13 56l2 2M20 49l2 2M291.5 49l2 2M292.5 57v-7h-271.5v7h-7v184h7M13 240l2 2" fill="none" stroke="#6a6656" stroke-width=".27"/>
<path d="M21 261h50v1.4h-50z" fill-rule="evenodd" fill="#30392f"/>
<text font-size="6" fill="#30392f" x="14" y="23">The revised house, with the library and rear plant room</text>
<g font-size="3.3" fill="#30392f">
<text x="312" y="53">CHANGES IN THIS PROPOSAL</text>
<text x="312" y="108">RETAINED HOUSEHOLD BRIEF</text>
<text x="312" y="163">SERVICES DIRECTION</text>
<text x="312" y="218">WHAT REMAINS PROVISIONAL</text>
</g>
<g font-size="2.8" fill="#6a6656">
<text x="14" y="31">Full plan 1:100 at A3 | South up / north down / east left / west right | 13 September 2026</text>
<text x="91" y="264">Furniture and fixed glass drawn from one source-checked model.</text>
</g>
<text font-size="2.7" fill="#6a6656" x="14" y="12">COURTYARD HOUSE / CONCEPT 25 / REVISED WHOLE-HOUSE PROPOSAL</text>
<g font-size="2.7" fill="#30392f">
<text x="312" y="61">Garden-side plant behind the gym.</text>
<text x="312" y="66.1">Internal door through the gym.</text>
<text x="312" y="71.2">Snug rooflight replaces side window.</text>
<text x="312" y="76.3">Library bookcases with TV provision.</text>
<text x="312" y="81.4">Two permanent office workspaces.</text>
<text x="312" y="116">Parents-suite A; child-room doubles.</text>
<text x="312" y="121.1">Office sofa bed for occasional guests.</text>
<text x="312" y="126.2">Full 4 x 6 m gym and laundry.</text>
<text x="312" y="131.3">Dining assumption: 8 + 2 at island.</text>
<text x="312" y="136.4">Existing three island stools drawn.</text>
<text x="312" y="171">Separate wing cooling systems.</text>
<text x="312" y="176.1">Shared space needs its own zone.</text>
<text x="312" y="181.2">Hot-water / winter heat to coordinate.</text>
<text x="312" y="186.3">Fresh-air ventilation still to route.</text>
<text x="312" y="191.4">Original ST plant is a placeholder.</text>
<text x="312" y="226">Plant equipment and its capacity.</text>
<text x="312" y="231.1">Rooflight and all joinery heights.</text>
<text x="312" y="236.2">Heating / ventilation arrangement.</text>
<text x="312" y="241.3">Site, structure, windows and cost.</text>
</g>
<text font-size="2.6" fill="#6a6656" x="400.9" y="287">1 / 3</text>
<g font-size="2.5" fill="#30392f">
<text x="82.4" y="71">W</text>
<text x="209" y="79">G</text>
<text x="42.7" y="88.8">P</text>
<text x="80.7" y="94.5">E</text>
<text x="209.7" y="100.1">GS</text>
<text x="208.6" y="112.8">GL</text>
<text x="37.8" y="116">FB</text>
<text x="230.6" y="114.5">GB</text>
<text x="79.7" y="126.2">C3</text>
<text x="190.6" y="129">GH</text>
<text x="43.4" y="135.5">ST</text>
<text x="207" y="132.5">O</text>
<text x="220.2" y="161">S</text>
<text x="60.3" y="164">FH</text>
<text x="263.4" y="163.5">PL</text>
<text x="39.9" y="168.5">C2</text>
<text x="79.7" y="168.5">C1</text>
<text x="163.6" y="175.5">OR</text>
<text x="189.9" y="181">GH2</text>
<text x="206.9" y="187">WC</text>
<text x="224.7" y="204">L</text>
<text x="260.2" y="215">GY</text>
<text x="82.3" y="219">KL</text>
<text x="171" y="222">PA</text>
<text x="196.1" y="231">H</text>
<text x="226.1" y="229.5">B</text>
</g>
<g font-size="2.4" fill="#6a6656">
<text x="143.7" y="48.3">27.15 m maximum width</text>
<text x="12" y="162.2" transform="rotate(-90 12 162.2)">18.40 m maximum depth</text>
</g>
<g font-size="2.4" fill="#30392f">
<text x="126.9" y="77">SOUTH COURTYARD</text>
<text x="21" y="257">0</text>
<text x="67" y="257">5 m</text>
</g>
<g font-size="2.3" fill="#376248">
<text x="58.3" y="106">D03</text>
<text x="190.5" y="199.8">D19</text>
</g>
<text font-size="2.3" fill="#6a6656" x="14" y="287">REVISED PROPOSAL | Includes garden-side plant, two-workspace office and library snug for review. Equipment and construction remain to design.</text>
<text font-size="2.1" fill="#30392f" x="128.7" y="87">Selected arrangement</text>
<text font-size="2.1" fill="#376248" x="250.4" y="141">PROPOSED PLANT</text>
</svg>
